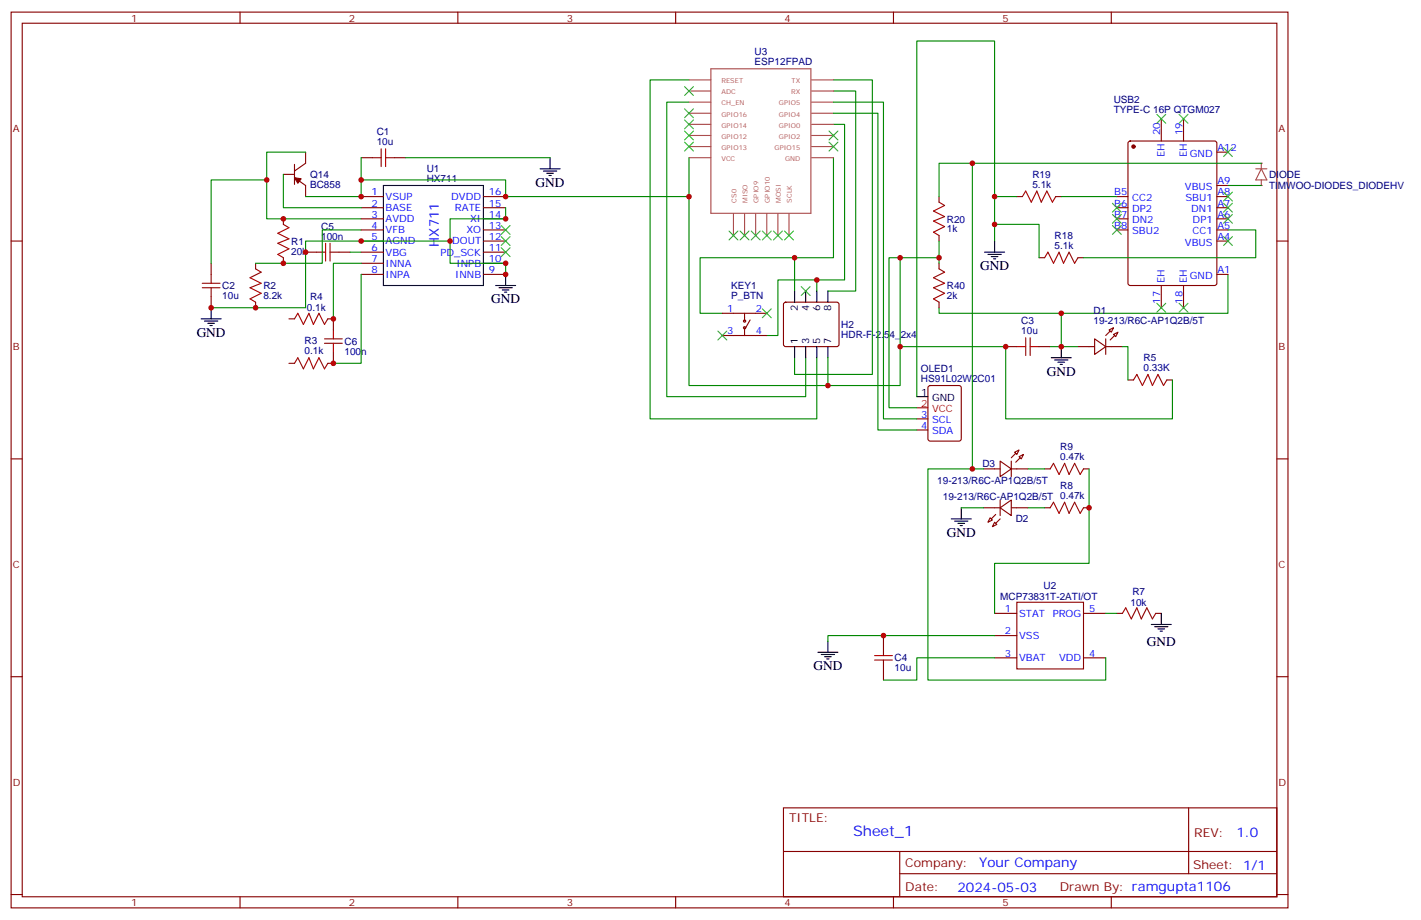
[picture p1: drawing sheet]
<svg xmlns="http://www.w3.org/2000/svg" width="451mm" height="292mm" viewBox="0 0 451 292" stroke-linecap="round" stroke-linejoin="round" font-family="sans-serif">
<g fill="none" stroke="#870000" stroke-width=".35">
<path d="M3.5 3.8h405.4v284.4h-405.4zM7.1 7.4h398.2v277.3h-398.2zM76.2 3.8v3.6M145.3 3.8v3.6M214.5 3.8v3.6M283.6 3.8v3.6M352.8 3.8v3.6M368.7 37.7v7.1M375.7 37.7v7.1M358.3 45l.5-.2h26.8l.6 .4 .1 44.7-.5 .7h-27l-.7-.4v-44.7zM386.3 48.3h3.5M386.3 58.9h3.5"/>
<path d="M3.5 76.5h3.6M298.1 62.4v1.8M298.1 74.8v1.7M322.8 62.4h1.8M335.1 62.4h1.8M354.5 62.4h3.6M354.5 65.9h3.6M354.5 69.5h3.6M354.5 73h3.6M386.3 76.5h3.5M386.3 62.4h3.5M386.3 65.9h3.5"/>
<path d="M386.3 69.5h3.5M386.3 73h3.5M405.3 76.5h3.6M229.3 99.4h14.1M236.4 99.4v2.5M248.9 96.1l.5-.2h16.2l.5 .2 .2 .5v12.7l-.2 .5-.5 .2h-16.2l-.5-.2-.2-.5v-12.7zM298.1 83.6v1.7M298.1 95.9v1.8M329.8 81.8h1.8M342.2 81.8h1.8M368.7 90.6v7.1M375.7 90.6v7.1"/>
<path d="M386.3 87.1h3.5M229.3 106.5h14.1M236.4 104v2.5M238.1 101.6l-1.4 2.4M3.5 145.7h3.6M405.3 145.7h3.6M3.5 214.8h3.6M405.3 214.8h3.6M248.7 256.4h156.6v28.3h-156.6zM377.3 256.5v20.8M248.7 270.3h156.5M285.6 277.3h119.6"/>
<path d="M285.6 270.3v14.1M3.5 284h3.6M76.2 284.7v3.5M145.3 284.7v3.5M214.5 284.7v3.5M283.6 284.7v3.5M352.8 284.7v3.5M405.3 284h3.6"/>
<circle cx="236.4" cy="104" r=".35"/>
<circle cx="236.4" cy="101.9" r=".35"/>
</g>
<g fill="none" stroke="#008700" stroke-width=".35">
<path d="M218.7 25.4h-12.3v107.6h52.9v-19.4M218.7 32.4h-7v93.5h44.1v-12.3M264.6 39.5h3.5v49.4h-8.8v3.5M264.6 28.9h7v63.5h-8.8M264.6 25.4h12.3v93.5h-24.7v-5.3M218.7 50.1v72.3h44.1v-8.8M264.6 50.1v31.7h-42.4v17.6h7.1M298.1 76.5v7.1M315.7 71.2h14.1v10.6M322.8 62.4h-7.1v14.1M336.9 62.4h17.6M389.8 73h8.8v8.8h-54.6"/>
<path d="M252.2 81.8v10.6M259.3 88.9h-12.4v17.6h-3.5M298.1 81.8h-12.3v40.6h-23M389.8 87.1v12.3h-91.7v-1.7"/>
</g>
<g fill="none" stroke="#a64a4a" stroke-width=".35">
<path d="M218.7 25.4h7M218.7 28.9h7M218.7 32.4h7M218.7 35.9h7M218.7 39.5h7M225.7 21.8h31.7v45.9h-31.7zM257.6 25.4h7M257.6 28.9h7M257.6 32.4h7M257.6 35.9h7M257.6 39.5h7M218.7 43h7"/>
<path d="M218.7 46.5h7M218.7 50.1h7M257.6 43h7M257.6 46.5h7M257.6 50.1h7M398.6 53.6h3.6M400.4 53.6l1.8 3.5h-3.6zM400.4 51.8v1.8M400.4 57.1v1.8M232.8 67.8v7M236.4 67.8v7M239.9 67.8v7"/>
<path d="M243.4 67.8v7M246.9 67.8v7M250.5 67.8v7"/>
</g>
<g fill="none" stroke="#000" stroke-width=".35">
<path d="M315.7 76.5v3.5M252.2 92.4v3.5M255.8 92.4v3.5M259.3 92.4v3.5M262.8 92.4v3.5M312.6 80h6.3M313.6 80.8h4.3M314.7 81.5h2.1M315.4 82.2h.7M252.2 110v3.6M255.8 110v3.6M259.3 110v3.6"/>
<path d="M262.8 110v3.6"/>
</g>
<path d="M298.1 64.2l1.8 1-3.6 1.8 3.6 1.8-3.6 1.4 3.6 1.7-3.6 1.8 1.8 1.1M324.6 62.4l1-1.8 1.8 3.6 1.7-3.6 1.5 3.6 1.7-3.6 1.8 3.6 1-1.8M298.1 85.3l1.8 1.1-3.6 1.8 3.6 1.7-3.6 1.4 3.6 1.8-3.6 1.8 1.8 1M331.6 81.8l1.1-1.8 1.7 3.6 1.8-3.6 1.4 3.6 1.8-3.6 1.7 3.6 1.1-1.8" fill="none" stroke="#a10000" stroke-width=".35"/>
<circle cx="359.8" cy="46.5" r=".53" fill="#870000" stroke="#870000" stroke-width=".35"/>
<g fill="#a64a4a">
<circle cx="400.4" cy="58.9" r=".18"/>
<circle cx="400.4" cy="51.8" r=".18"/>
</g>
<g fill="none" stroke="#008700" stroke-width=".35">
<path d="M264.6 32.4h15.9v100.6h10.5M264.6 35.9h14.1v100.6h12.3M90 55.4v10.5h24.7M97 48.3h-12.3v8.8M114.7 50.1v7h45.8v5.3h58.2M114.7 57.1v5.3h-17.7M128.8 50.1h45.8M308.7 51.8v97h3.5M389.8 58.9h10.6M400.4 51.8h-102.3v10.6M114.7 69.5h-30v-12.4h-17.7v26.5M114.7 73h-12.4v10.6h-21.2"/>
<path d="M142.9 76.5v7.1h17.6v3.5M160.5 65.9v3.6h-17.6v7h-45.9v21.2h-30M315.7 62.4v-49.4h-24.7v112.9M111.1 80h3.6M114.7 83.6h-8.9v17.6M114.7 87.1v28.2h-8.9M285.8 81.8h-3.6v47.6h8.8M336.9 99.4v10.6M285.8 110h33.5v23h52.9v-12.4M333.4 110h8.8M356.3 110h1.8v10.6M308.7 148.8h-14.1v67.1h56.4v-7.1"/>
<path d="M326.3 148.8h5.3M345.7 148.8v30h-30v15.9M305.2 161.2h7M326.3 161.2h5.3M351 194.7h3.5M315.7 201.8h-52.9v1.7M315.7 208.8h-24.7v7.1h-10.5"/>
</g>
<g fill="none" stroke="#870000" stroke-width=".35">
<path d="M90 55.4h3.5M93.5 52.2v6.3M93.5 56.4l3.5 2.5v3.5M97 48.3v3.5l-3.5 2.5M114.7 50.1h3.5M125.2 50.1h3.6M90 69.5v1.7M114.7 62.4h7M114.7 65.9h7M114.7 69.5h7M114.7 73h7M114.7 76.5h7"/>
<path d="M153.5 62.4h7M153.5 65.9h7M153.5 69.5h7M153.5 73h7M153.5 76.5h7M67 83.6v3.5M67 94.2v3.5M81.1 83.6v1.7M81.1 95.9v1.8M90 81.8v1.8M97 80h3.5M107.6 80h3.5"/>
<path d="M114.7 80h7M114.7 83.6h7M114.7 87.1h7M153.5 80h7M153.5 83.6h7M153.5 87.1h7M91.7 115.3h1.8M91.7 101.2h1.8M104.1 101.2h1.7v3.5M105.8 111.8v3.5h-1.7M319.3 110h3.5M329.8 110h3.6"/>
<path d="M342.2 110h5.3M347.5 107.6l3.5 2.4-3.5 2.5zM351 110h5.3M351 107.6v4.9M352.1 104.7l1.4-.7-.7 1.4zM353.5 106.2l1.4-.8-.7 1.5zM291 133h3.6M291 136.5h3.6M294.8 122.6l.5-.2h9.1l.7 .4 .1 16.5-.5 .7h-9.4l-.7-.4v-16.5zM358.1 120.6h1.7M370.4 120.6h1.8M312.2 148.8h5.3"/>
<path d="M317.5 146.4l3.5 2.4-3.5 2.5zM317.5 158.7v5M321 148.8h5.3M321 146.4v4.9M322.1 143.5l1.4-.7-.7 1.5zM323.5 145l1.4-.7-.7 1.4zM331.6 148.8h1.8M344 148.8h1.7M312.2 161.2h5.3M314.3 164.4l.7 .7-1.4 .7zM315.7 165.8l.7 .7-1.4 .7zM317.5 161.2l3.5-2.5v5z"/>
<path d="M321 161.2h5.3M331.6 161.2h1.8M344 161.2h1.7M315.7 194.7h7.1M322.8 191.2h21.2v21.1h-21.2zM344 194.7h7M354.5 194.7h1.8M366.9 194.7h1.8M280.5 201.8v3.5M280.5 212.3v3.6M315.7 201.8h7.1M315.7 208.8h7.1"/>
<path d="M344 208.8h7"/>
</g>
<g fill="none" stroke="#000" stroke-width=".35">
<path d="M121.7 58.9h31.8v31.7h-31.8zM171.4 53.6h6.4M172.5 54.3h4.2M173.6 55h2.1M174.3 55.7h.7M174.6 50.1v3.5M67 97.7v3.5M157.3 90.6h6.4M158.4 91.3h4.2M159.5 92h2.1M160.2 92.7h.7M160.5 87.1v3.5"/>
<path d="M63.9 101.2h6.3M64.9 101.9h4.2M66 102.6h2.1M66.7 103.3h.7M333.7 113.6h6.4M334.8 114.3h4.2M335.8 115h2.2M336.5 115.7h.8M336.9 110v3.6M291 125.9h3.6M302 164.7h6.3M303 165.4h4.3"/>
<path d="M304.1 166.1h2.1M304.8 166.8h.7M305.2 161.2v3.5M365.5 198.2h6.3M366.5 198.9h4.3M367.6 199.6h2.1M368.7 194.7v3.5M259.6 207h6.4M260.7 207.8h4.2M261.8 208.5h2.1M262.5 209.2h.7M262.8 203.5v3.5"/>
<path d="M368.3 200.3h.7"/>
</g>
<path d="M291 129.4h3.6" fill="none" stroke="#f00" stroke-width=".35"/>
<g fill="none" stroke="#a10000" stroke-width=".35">
<path d="M118.2 50.1h2.8M121 47.2v5.7M122.4 50.1h2.8M122.4 47.2v5.7M90 71.2l1.7 1.1-3.5 1.7 3.5 1.8-3.5 1.4 3.5 1.8-3.5 1.8 1.8 1M103.4 77.2v5.7M104.8 77.2v5.7M64.2 91.3h5.6M64.2 89.9h5.6M67 87.1v2.8M67 91.3v2.9M81.1 85.3l1.8 1.1-3.5 1.8 3.5 1.7-3.5 1.4 3.5 1.8-3.5 1.8 1.7 1"/>
<path d="M100.5 80h2.9M104.8 80h2.8M93.5 115.3l1-1.7 1.8 3.5 1.8-3.5 1.4 3.5 1.7-3.5 1.8 3.5 1.1-1.8M93.5 101.2l1-1.8 1.8 3.6 1.8-3.6 1.4 3.6 1.7-3.6 1.8 3.6 1.1-1.8M103 109h5.7M103 107.6h5.7M105.8 104.7v2.9M105.8 109v2.8M322.8 110h2.8M325.6 107.2v5.7M327 110h2.8M327 107.2v5.7"/>
<path d="M359.8 120.6l1.1-1.7 1.8 3.5 1.7-3.5 1.4 3.5 1.8-3.5 1.8 3.5 1-1.8M333.4 148.8l1-1.7 1.8 3.5 1.8-3.5 1.4 3.5 1.7-3.5 1.8 3.5 1.1-1.8M333.4 161.2l1-1.8 1.8 3.5 1.8-3.5 1.4 3.5 1.7-3.5 1.8 3.5 1.1-1.7M356.3 194.7l1.1-1.8 1.7 3.6 1.8-3.6 1.4 3.6 1.8-3.6 1.7 3.6 1.1-1.8M277.6 209.5h5.7M277.6 208.1h5.7M280.5 205.3v2.8M280.5 209.5v2.8"/>
</g>
<g fill="#870000" stroke="#870000" stroke-width=".35">
<path d="M93.5 56.4l2.1 .4-1.1 1.4z"/>
<path d="M352.4 107.9l1.4-1.4z"/>
<path d="M351 106.5l1.4-1.4z"/>
<path d="M316.1 163.3l-1.4 1.4z"/>
<path d="M317.5 164.7l-1.4 1.4z"/>
<path d="M322.4 146.7l1.4-1.4z"/>
<path d="M321 145.3l1.4-1.4z"/>
</g>
<g fill="none" stroke="#3c3" stroke-width=".35">
<path d="M217.3 27.5l2.8 2.8M217.3 34.5l2.8 2.9M217.3 38.1l2.8 2.8M220.1 27.5l-2.8 2.8M220.1 34.5l-2.8 2.9M220.1 38.1l-2.8 2.8M367.2 36.3l2.9 2.8M370.1 36.3l-2.9 2.8M374.3 36.3l2.8 2.8M377.1 36.3l-2.8 2.8M217.3 41.6l2.8 2.8M217.3 45.1l2.8 2.8"/>
<path d="M220.1 41.6l-2.8 2.8M220.1 45.1l-2.8 2.8M263.2 45.1l2.8 2.8M263.2 41.6l2.8 2.8M266 45.1l-2.8 2.8M266 41.6l-2.8 2.8M388.4 46.9l2.8 2.8M391.2 46.9l-2.8 2.8M159.1 71.6l2.8 2.8M159.1 75.1l2.8 2.8M159.1 78.6l2.8 2.9M161.9 71.6l-2.8 2.8"/>
<path d="M161.9 75.1l-2.8 2.8M161.9 78.6l-2.8 2.9M231.4 73.3l2.8 2.9M234.2 73.3l-2.8 2.9M234.9 73.3l2.9 2.9M237.8 73.3l-2.9 2.9M238.5 73.3l2.8 2.9M241.3 73.3l-2.8 2.9M242 73.3l2.8 2.9M244.8 73.3l-2.8 2.9M245.5 73.3l2.9 2.9M248.4 73.3l-2.9 2.9"/>
<path d="M249.1 73.3l2.8 2.9M251.9 73.3l-2.8 2.9M353.1 64.5l2.9 2.8M353.1 68.1l2.9 2.8M353.1 71.6l2.9 2.8M356 64.5l-2.9 2.8M356 68.1l-2.9 2.8M356 71.6l-2.9 2.8M388.4 61l2.8 2.8M388.4 64.5l2.8 2.8M388.4 68.1l2.8 2.8M388.4 75.1l2.8 2.8"/>
<path d="M391.2 61l-2.8 2.8M391.2 64.5l-2.8 2.8M391.2 68.1l-2.8 2.8M391.2 75.1l-2.8 2.8M242 98l2.8 2.9M244.8 98l-2.8 2.9M254.4 91l2.8 2.8M257.2 91l-2.8 2.8M367.2 96.3l2.9 2.8M370.1 96.3l-2.9 2.8M374.3 96.3l2.8 2.8M377.1 96.3l-2.8 2.8"/>
<path d="M227.9 105.1l2.8 2.8M230.7 105.1l-2.8 2.8"/>
</g>
<g fill="#c00">
<circle cx="259.3" cy="88.9" r=".88"/>
<circle cx="252.2" cy="81.8" r=".88"/>
<circle cx="315.7" cy="71.2" r=".88"/>
<circle cx="262.8" cy="122.4" r=".88"/>
<circle cx="298.1" cy="81.8" r=".88"/>
<circle cx="315.7" cy="62.4" r=".88"/>
<circle cx="285.8" cy="81.8" r=".88"/>
<circle cx="218.7" cy="62.4" r=".88"/>
<circle cx="90" cy="69.5" r=".88"/>
<circle cx="90" cy="83.6" r=".88"/>
<circle cx="81.1" cy="97.7" r=".88"/>
<circle cx="67" cy="97.7" r=".88"/>
<circle cx="114.7" cy="76.5" r=".88"/>
<circle cx="160.5" cy="69.5" r=".88"/>
<circle cx="160.5" cy="62.4" r=".88"/>
<circle cx="142.9" cy="76.5" r=".88"/>
<circle cx="160.5" cy="83.6" r=".88"/>
<circle cx="160.5" cy="87.1" r=".88"/>
<circle cx="105.8" cy="101.2" r=".88"/>
<circle cx="105.8" cy="115.3" r=".88"/>
<circle cx="285.8" cy="110" r=".88"/>
<circle cx="319.3" cy="110" r=".88"/>
<circle cx="336.9" cy="110" r=".88"/>
<circle cx="336.9" cy="99.4" r=".88"/>
<circle cx="308.7" cy="51.8" r=".88"/>
<circle cx="345.7" cy="161.2" r=".88"/>
<circle cx="308.7" cy="148.8" r=".88"/>
<circle cx="280.5" cy="201.8" r=".88"/>
<circle cx="97" cy="80" r=".88"/>
<circle cx="84.7" cy="57.1" r=".88"/>
<circle cx="114.7" cy="57.1" r=".88"/>
<circle cx="114.7" cy="62.4" r=".88"/>
</g>
<text font-size="4.6" fill="#00f" x="270.8" y="265.5">Sheet_1</text>
<g font-size="4.2">
<text x="170" y="59.2">GND</text>
<text x="311.1" y="85.7">GND</text>
<text x="155.9" y="96.3">GND</text>
<text x="62.4" y="106.9">GND</text>
<text x="332.3" y="119.2">GND</text>
<text x="300.6" y="170.4">GND</text>
<text x="364.1" y="204.9">GND</text>
<text x="258.2" y="212.7">GND</text>
</g>
<g font-size="4.2" fill="#00f">
<text x="139.3" y="78.3" transform="rotate(-90 139.3 78.3)">HX711</text>
<text x="392.5" y="265.7">1.0</text>
<text x="310.9" y="275.3">Your Company</text>
<text x="304" y="283.1">2024-05-03</text>
</g>
<g font-size="3.9" fill="#800">
<text x="250.5" y="261">TITLE:</text>
<text x="379.1" y="265.7">REV:</text>
<text x="287.4" y="275.2">Company:</text>
<text x="378.7" y="275.8">Sheet: 1/1</text>
<text x="287.4" y="282.9">Date:</text>
<text x="336.4" y="283">Drawn By: ramgupta1106</text>
</g>
<g font-size="3.2" fill="#800">
<text x="41.6" y="6.8">1</text>
<text x="110.8" y="6.8">2</text>
<text x="179.9" y="6.8">3</text>
<text x="249.1" y="6.8">4</text>
<text x="318.2" y="6.8">5</text>
<text x="4.1" y="41.9">A</text>
<text x="405.9" y="41.9">A</text>
<text x="4.1" y="111.1">B</text>
<text x="405.9" y="111.1">B</text>
<text x="4.1" y="180.2">C</text>
<text x="405.9" y="180.2">C</text>
<text x="4.1" y="249.4">D</text>
<text x="405.9" y="249.4">D</text>
<text x="41.6" y="287.7">1</text>
<text x="110.8" y="287.7">2</text>
<text x="179.9" y="287.7">3</text>
<text x="249.1" y="287.7">4</text>
<text x="318.2" y="287.7">5</text>
</g>
<g font-size="3.2" fill="#000080">
<text x="239.5" y="17.6">U3</text>
<text x="239.5" y="20.8">ESP12FPAD</text>
<text x="353.5" y="35.9">TYPE-C 16P QTGM027</text>
<text x="353.5" y="32.8">USB2</text>
<text x="119.6" y="46.2">10u</text>
<text x="119.6" y="43">C1</text>
<text x="98.4" y="59.7">BC858</text>
<text x="98.4" y="56.5">Q14</text>
<text x="135.5" y="57.8">HX711</text>
<text x="135.5" y="54.6">U1</text>
<text x="327.7" y="59.6">5.1k</text>
<text x="327.7" y="56.5">R19</text>
<text x="402.9" y="56.5">DIODE</text>
<text x="402.8" y="60">TIMWOO-DIODES_DIODEHV</text>
<text x="300.6" y="70.6">R20</text>
<text x="92.4" y="77.6">R1</text>
<text x="102" y="76.2">100n</text>
<text x="102" y="73">C5</text>
<text x="300.6" y="73.8">1k</text>
<text x="334.8" y="75.9">R18</text>
<text x="92.4" y="80.8">20k</text>
<text x="334.8" y="79">5.1k</text>
<text x="70.6" y="95">10u</text>
<text x="70.6" y="91.8">C2</text>
<text x="83.6" y="95">8.2k</text>
<text x="83.6" y="91.8">R2</text>
<text x="98.4" y="95.3">R4</text>
<text x="232.2" y="94.8">P_BTN</text>
<text x="232.2" y="91.6">KEY1</text>
<text x="300.6" y="94.9">2k</text>
<text x="300.6" y="91.8">R40</text>
<text x="97.4" y="98.9">0.1k</text>
<text x="347.1" y="99.8">D1</text>
<text x="267.1" y="107.3">HDR-F-2.54_2x4</text>
<text x="267.1" y="104.1">H2</text>
<text x="324.2" y="106.2">10u</text>
<text x="324.2" y="103">C3</text>
<text x="347.1" y="103">19-213/R6C-AP1Q2B/5T</text>
<text x="96.7" y="112.5">0.1k</text>
<text x="96.7" y="109.3">R3</text>
<text x="109.4" y="112.6">100n</text>
<text x="109.4" y="109.4">C6</text>
<text x="292.3" y="118.1">OLED1</text>
<text x="363" y="117.8">0.33K</text>
<text x="363" y="114.6">R5</text>
<text x="292.3" y="121.3">HS91L02W2C01</text>
<text x="336.6" y="142.8">R9</text>
<text x="311.9" y="148.2">D3</text>
<text x="336.6" y="146">0.47k</text>
<text x="297.5" y="153.5">19-213/R6C-AP1Q2B/5T</text>
<text x="336.6" y="155.1">R8</text>
<text x="299.3" y="158.8">19-213/R6C-AP1Q2B/5T 0.47k</text>
<text x="322.4" y="165.8">D2</text>
<text x="317.5" y="190.6">MCP73831T-2ATI/OT</text>
<text x="331.3" y="186.9">U2</text>
<text x="359.5" y="188.8">R7</text>
<text x="358.9" y="192.3">10k</text>
<text x="284" y="209.9">C4</text>
<text x="284" y="213">10u</text>
</g>
<g font-size="3.2" fill="#00f">
<text x="368.3" y="43" transform="rotate(-90 368.3 43)">20</text>
<text x="375.4" y="43" transform="rotate(-90 375.4 43)">19</text>
<text x="386.5" y="47.9">A12</text>
<text x="369.7" y="49.9" transform="rotate(-90 369.7 49.9)">EH</text>
<text x="376.8" y="49.9" transform="rotate(-90 376.8 49.9)">EH</text>
<text x="377.7" y="49.7">GND</text>
<text x="386.5" y="58.5">A9</text>
<text x="117.9" y="62.1">1</text>
<text x="117.9" y="65.6">2</text>
<text x="122.4" y="63.5">VSUP</text>
<text x="143.2" y="63.5">DVDD</text>
<text x="155.2" y="65.6">15</text>
<text x="155.2" y="62.1">16</text>
<text x="353.7" y="65.6">B6</text>
<text x="353.7" y="62.1">B5</text>
<text x="359.4" y="63.8">CC2</text>
<text x="376.2" y="60.3">VBUS</text>
<text x="376.3" y="63.8">SBU1</text>
<text x="386.5" y="62.1">A8</text>
<text x="386.5" y="65.6">A7</text>
<text x="117.9" y="69.1">3</text>
<text x="122.4" y="67">BASE</text>
<text x="122.4" y="70.5">AVDD</text>
<text x="144.4" y="67">RATE</text>
<text x="149.2" y="70.5">XI</text>
<text x="155.2" y="69.1">14</text>
<text x="353.7" y="69.1">B7</text>
<text x="359.4" y="70.9">DN2</text>
<text x="359.4" y="67.3">DP2</text>
<text x="378.1" y="67.3">DN1</text>
<text x="378.6" y="70.9">DP1</text>
<text x="386.5" y="69.1">A6</text>
<text x="117.9" y="72.6">4</text>
<text x="117.9" y="76.2">5</text>
<text x="122.4" y="74">VFB</text>
<text x="122.4" y="77.6">AGND</text>
<text x="143.5" y="77.6">DOUT</text>
<text x="148.1" y="74">XO</text>
<text x="155.2" y="76.2">12</text>
<text x="155.2" y="72.6">13</text>
<text x="353.7" y="72.6">B8</text>
<text x="359.4" y="74.4">SBU2</text>
<text x="376.2" y="77.9">VBUS</text>
<text x="378.5" y="74.4">CC1</text>
<text x="386.5" y="72.6">A5</text>
<text x="386.5" y="76.2">A4</text>
<text x="117.9" y="79.7">6</text>
<text x="117.9" y="83.2">7</text>
<text x="122.4" y="81.1">VBG</text>
<text x="139.8" y="81.1">PD_SCK</text>
<text x="155.2" y="83.2">10</text>
<text x="155.2" y="79.7">11</text>
<text x="117.9" y="86.7">8</text>
<text x="122.4" y="84.6">INNA</text>
<text x="122.4" y="88.2">INPA</text>
<text x="144.5" y="88.2">INNB</text>
<text x="145" y="84.6">INPB</text>
<text x="155.2" y="86.7">9</text>
<text x="369.7" y="89.9" transform="rotate(-90 369.7 89.9)">EH</text>
<text x="376.8" y="89.9" transform="rotate(-90 376.8 89.9)">EH</text>
<text x="377.7" y="88.5">GND</text>
<text x="386.5" y="86.7">A1</text>
<text x="230.8" y="99.1">1</text>
<text x="239.9" y="99.1">2</text>
<text x="368.3" y="96.4" transform="rotate(-90 368.3 96.4)">17</text>
<text x="375.4" y="96.4" transform="rotate(-90 375.4 96.4)">18</text>
<text x="230.8" y="106.2">3</text>
<text x="239.9" y="106.2">4</text>
<text x="292.4" y="132.6">3</text>
<text x="292.4" y="136.1">4</text>
<text x="295.9" y="134.4">SCL</text>
<text x="295.9" y="137.9">SDA</text>
<text x="319" y="194.3">1</text>
<text x="323.5" y="195.8">STAT</text>
<text x="334.2" y="195.8">PROG</text>
<text x="345.7" y="194.3">5</text>
<text x="319" y="201.4">2</text>
<text x="323.5" y="202.8">VSS</text>
<text x="319" y="208.5">3</text>
<text x="323.5" y="209.9">VBAT</text>
<text x="336.2" y="209.9">VDD</text>
<text x="345.7" y="208.5">4</text>
</g>
<g font-size="3.2">
<text x="253.3" y="98.6" transform="rotate(-90 253.3 98.6)">2</text>
<text x="256.8" y="98.6" transform="rotate(-90 256.8 98.6)">4</text>
<text x="260.3" y="98.6" transform="rotate(-90 260.3 98.6)">6</text>
<text x="263.9" y="98.6" transform="rotate(-90 263.9 98.6)">8</text>
<text x="253.3" y="109.3" transform="rotate(-90 253.3 109.3)">1</text>
<text x="256.8" y="109.3" transform="rotate(-90 256.8 109.3)">3</text>
<text x="260.3" y="109.3" transform="rotate(-90 260.3 109.3)">5</text>
<text x="263.9" y="109.3" transform="rotate(-90 263.9 109.3)">7</text>
<text x="292.4" y="125.6">1</text>
<text x="295.9" y="127.3">GND</text>
</g>
<g font-size="3.2" fill="#f00">
<text x="292.4" y="129.1">2</text>
<text x="295.9" y="130.8">VCC</text>
</g>
<g font-size="2.1" fill="#a54b4b">
<text x="229" y="26.4">RESET</text>
<text x="229" y="29.9">ADC</text>
<text x="251.1" y="29.9">RX</text>
<text x="251.3" y="26.4">TX</text>
<text x="229" y="33.5">CH_EN</text>
<text x="247.2" y="33.5">GPIO5</text>
<text x="229" y="37">GPIO16</text>
<text x="229" y="40.5">GPIO14</text>
<text x="247.2" y="40.5">GPIO0</text>
<text x="247.2" y="37">GPIO4</text>
<text x="229" y="44">GPIO12</text>
<text x="229" y="47.6">GPIO13</text>
<text x="245.9" y="47.6">GPIO15</text>
<text x="247.2" y="44">GPIO2</text>
<text x="229" y="51.1">VCC</text>
<text x="249.2" y="51.1">GND</text>
<text x="233.8" y="64.3" transform="rotate(-90 233.8 64.3)">CS0</text>
<text x="237.3" y="64.3" transform="rotate(-90 237.3 64.3)">MISO</text>
<text x="240.8" y="64.3" transform="rotate(-90 240.8 64.3)">GPIO9</text>
<text x="244.3" y="64.3" transform="rotate(-90 244.3 64.3)">GPIO10</text>
<text x="247.9" y="64.3" transform="rotate(-90 247.9 64.3)">MOSI</text>
<text x="251.4" y="64.3" transform="rotate(-90 251.4 64.3)">SCLK</text>
</g>
</svg>
